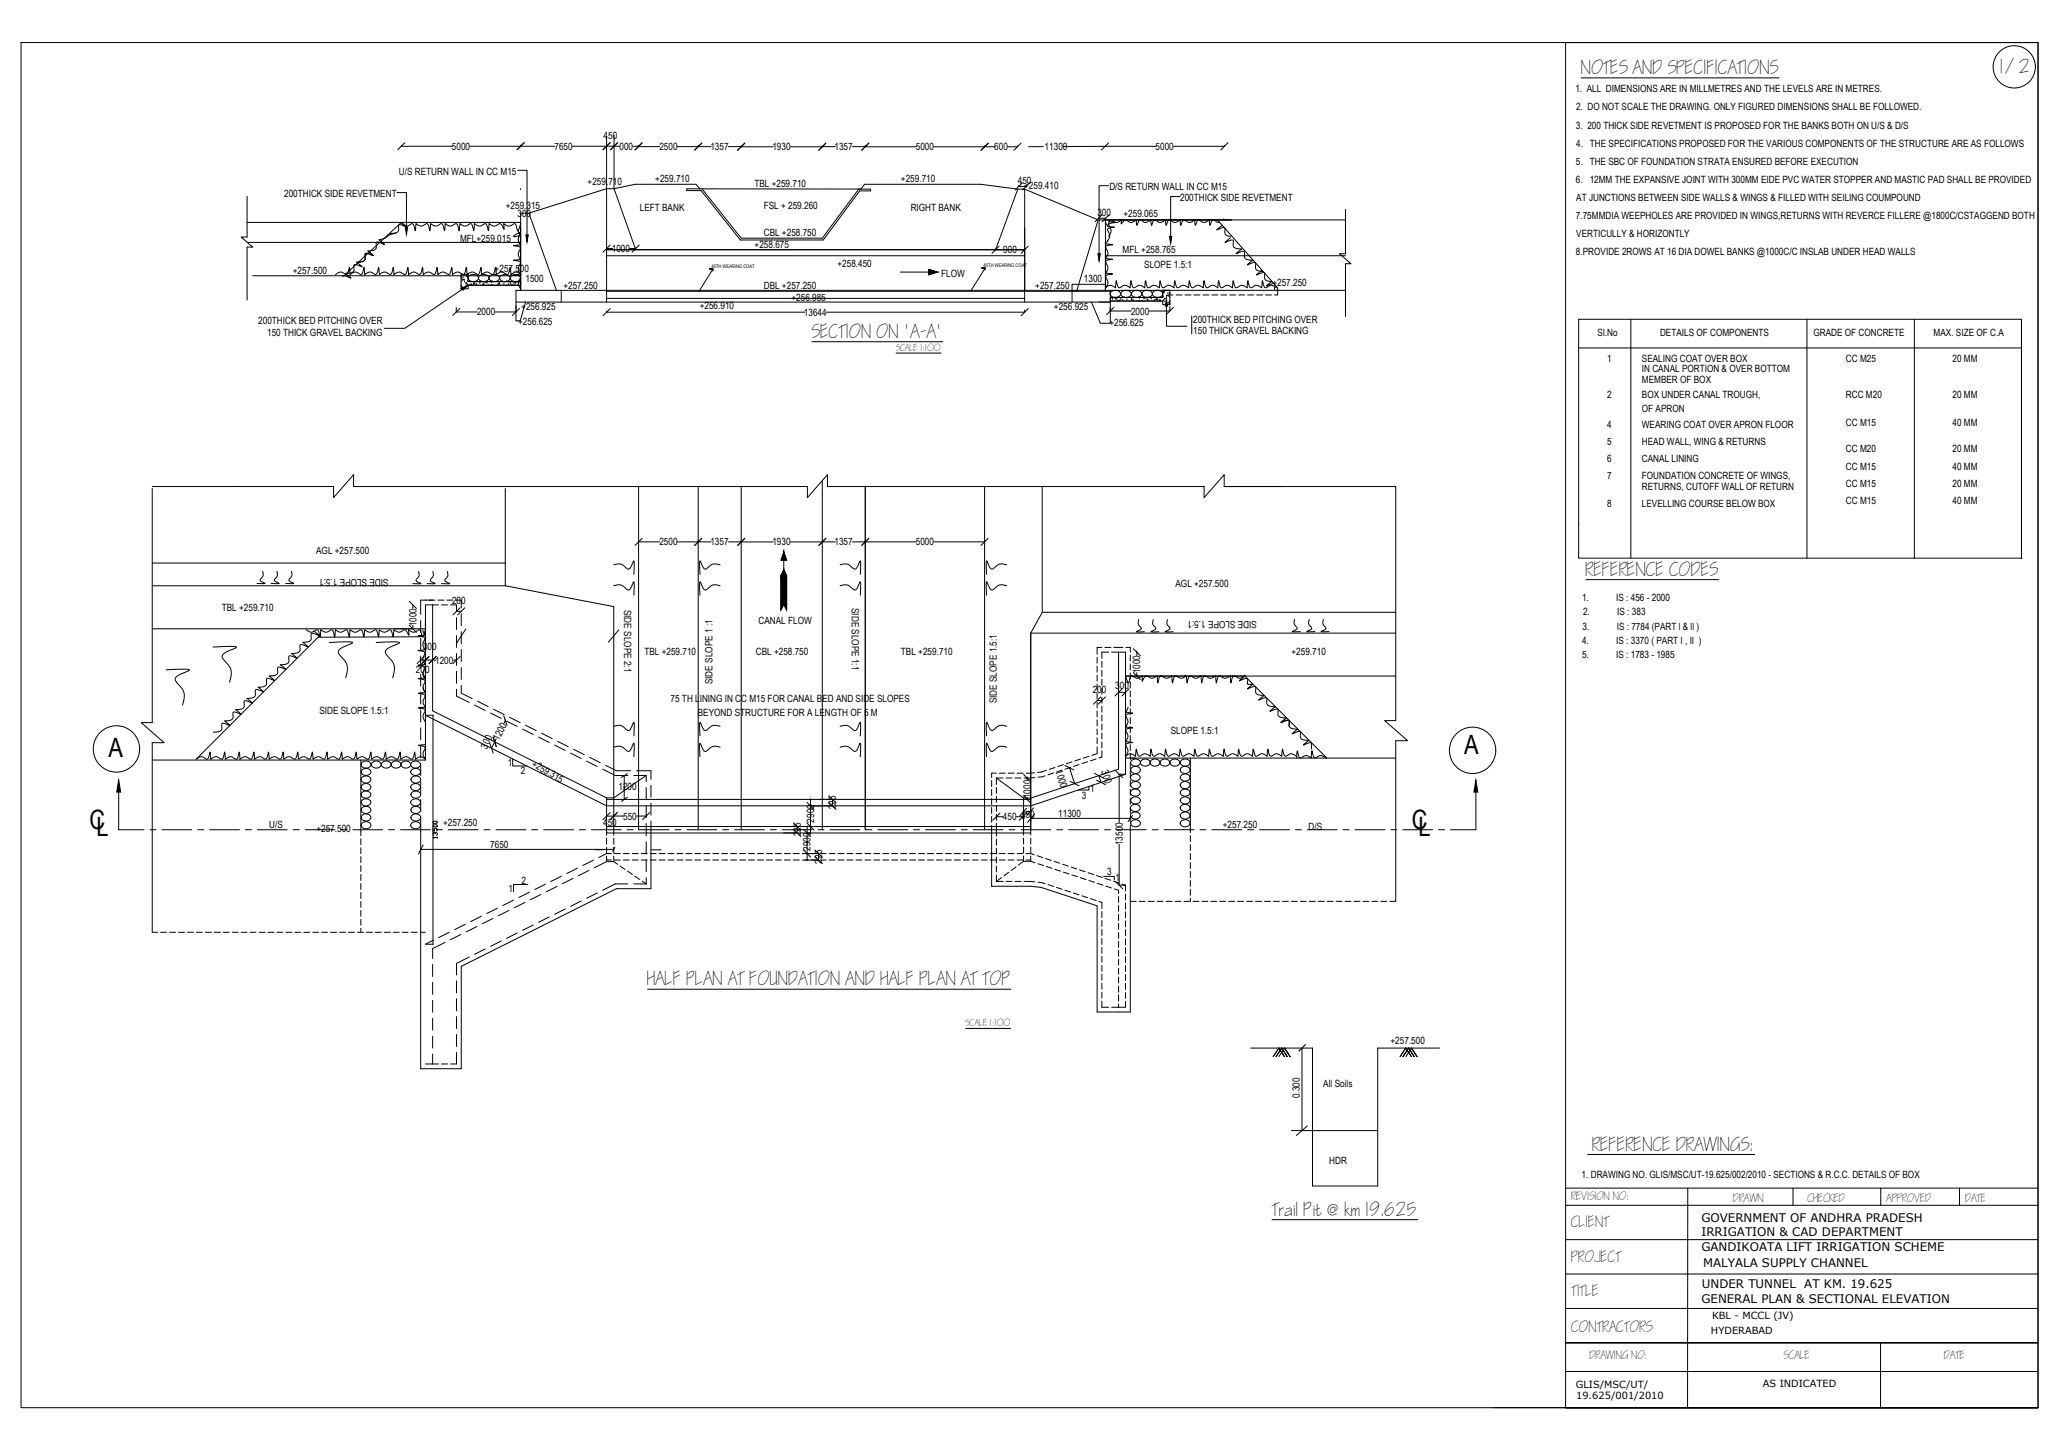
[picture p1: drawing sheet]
<svg xmlns="http://www.w3.org/2000/svg" width="1189mm" height="841mm" viewBox="0 0 1189 841" stroke-linecap="round" stroke-linejoin="round" font-family="sans-serif">
<!-- layer: STEEL -->
<g fill="none" stroke="#000" stroke-width=".58">
<path d="M12 25h1166v788h-1166zM914 45h114M351 79v95M355 78v31h-4l-45 14M232 84h.1M232 84h29M271 84h50M299 98h6v38M301 84h.1M331 84h20M351 84h.1M351 84h4"/>
<path d="M355 84h.1M355 84h3M366 84l3 1M369 85h.1M369 85h12M391 85h20M404 85h.1M421 85h7M428 85h.1M428 85h19M457 85h18M475 85h.1"/>
<path d="M483 85h-8M493 85h7M500 85h.1M500 85h30M540 85h35M569 85h.1M582 85h6M588 85h.1M603 85h-8M639 84l29 1M639 85h-25M678 85h30"/>
<path d="M708 85h.1M143 113v24M229 111h6v20M301 109v1M404 109h-7v1h8l23 29h48l21-29M404 109l-2-3h-35l-12 3 12 35M404 109h2M406 109h92l2-3h67l21 3-13 35M406 109l22 29h47l21-29h7v1h-6M497 110h.1M588 109h4M589 108h.1"/>
<path d="M589 108h4M592 109v65M592 109l43 18M593 108h.1M641 107h-6v40M682 114h-5v23M143 128h158M635 127h143M635 127l-13 41M635 126h4M639 127v41M640 139l-1 2"/>
<path d="M704 127l34 39v4h-1M778 121v26M143 140h158M143 143v30M146 159h154M266 159h5v4h30v2h-30v2h-5zM270 160h.1M270 159h.1M271 159a3 3 0 0 1 3 0 3 3 0 0 1 2 2 3 3 0 0 1-3 2 3 3 0 0 1-2-3zM277 159a3 3 0 0 1 3 0 3 3 0 0 1 3 2 3 3 0 0 1-4 2 3 3 0 0 1-2-3zM283 159a3 3 0 0 1 3 0 3 3 0 0 1 3 2 3 3 0 0 1-4 2 3 3 0 0 1-2-3zM289 159a3 3 0 0 1 4 0 3 3 0 0 1 2 2 3 3 0 0 1-4 2 3 3 0 0 1-2-3z"/>
<path d="M296 159a3 3 0 0 1 3 0 3 3 0 0 1 2 2 3 3 0 0 1-3 2 3 3 0 0 1-3-3zM351 144h241M351 148h241M351 144h3M364 144h3M367 144h.1M412 157v-2h-2h2l-8 13M520 157h21M537 156v2v-1M537 156l4 1-4 2v-1M537 156l4 1-4 2zM569 156v-1h-2h2l-8 13"/>
<path d="M575 144h.1M592 148h.1M639 148h139M639 140h.1M778 152v31M264 178v2h12M266 166v1M266 160l1 1M266 161h1M267 165h.1M267 166h.1M267 163h.1"/>
<path d="M267 161h.1M267 162h.1M267 167l-33 23h-12M268 160h.1M268 161h.1M268 163h.1M269 165h.1M269 163h.1M270 164h.1M270 165h.1M270 162h.1M271 163h30"/>
<path d="M271 165h30M272 164h.1M273 165h.1M274 164h.1M275 164h.1M277 164h.1M278 163h.1M279 164h.1M280 164h.1M281 163h.1M281 164h.1M282 165h.1"/>
<path d="M284 165h.1M284 163h.1M288 164h.1M288 163h.1M289 163v1h-1zM291 164h.1M293 163h.1M294 164h.1M295 164h.1M296 165h.1M296 164v1M297 163h.1"/>
<path d="M297 164h.1M298 163h.1M298 164h.1M298 174v11h3l3-11M298 177v3h-12M300 164h.1M300 163h.1M304 174h47M322 168l-16-45h-5v45M324 168h.1M324 169h.1M324 170h.1"/>
<path d="M324 171h.1M324 172h.1M324 173v1M324 174h.1M351 174h291v13h-6l-5-13M351 168h291M351 172h241M592 179v1h-114M620 169v1M620 170v1M620 171v1M620 172v1"/>
<path d="M620 173v1M620 174h.1M639 164h-19v5M642 178v2h12M642 172h30v-4h4v8h-4v-2h-30zM642 168v6h-7M642 174h30M642 168a3 3 0 0 1 3 0 3 3 0 0 1 3 2 3 3 0 0 1-4 2 3 3 0 0 1-2-3zM642 172h.1M643 173h.1M644 172h.1M644 172h28"/>
<path d="M645 172h.1M645 173h.1M646 173h.1M646 172h.1M647 174h.1M647 173h.1M648 173h.1M648 168a3 3 0 0 1 4 0 3 3 0 0 1 2 2 3 3 0 0 1-4 2 3 3 0 0 1-2-3zM649 174h.1M650 172h.1M651 173h.1M654 172v1z"/>
<path d="M655 168a3 3 0 0 1 3 0 3 3 0 0 1 2 2 3 3 0 0 1-3 2 3 3 0 0 1-3-3zM655 172h.1M655 174h.1M658 174h1M658 172h.1M659 172h.1M660 174h1M661 168a3 3 0 0 1 3 0 3 3 0 0 1 2 2 3 3 0 0 1-3 2 3 3 0 0 1-3-3zM661 173h.1M661 172h1M662 172h.1M663 173h.1"/>
<path d="M663 173h1zM665 172h.1M665 173h.1M667 168a3 3 0 0 1 3 0 3 3 0 0 1 2 2 3 3 0 0 1-3 2 3 3 0 0 1-3-3zM667 174h.1M668 173h1zM669 173h.1M670 174h.1M670 173h1zM672 169h.1M672 171h.1M672 174h.1"/>
<path d="M673 174h.1M673 168h.1M673 169h.1M673 172v1zM674 177v11h12M674 172h.1M674 170l1 1zM675 170h.1M675 171h.1M675 175h.1M676 171h.1M676 170h.1"/>
<path d="M676 172h.1M676 169v1M676 174h.1M676 175h.1M676 169h.1M676 177v3h-12M676 175v1M676 176h.1M676 170h2M680 170h3M685 170h3M690 170h4"/>
<path d="M695 170h4M700 170h4M706 170h3M711 170h3M716 170h3M721 170h4M726 170h4M731 170h4M778 168h-480v6h6M351 180h.1M351 180h114M469 197h76"/>
<path d="M689 183v10M943 184v138M1044 184v138M1106 184v138M518 204h26M912 201h256M475 278v201M88 281h105M88 282v135M204 281h263M292 282v56M369 281v198"/>
<path d="M404 281v198M428 281v198M478 281h218M500 281v198M569 281v198M602 281v73l-6 12M708 281h99v135M369 313h12M391 313h20M404 313h.1M421 313h26M428 313h.1"/>
<path d="M453 319v30M475 313h.1M483 313h-26M493 313h37M500 313h.1M540 313h29M569 313h.1M912 302l1 1M88 338h204M88 325h204M152 330a6 6 0 0 1-2 5l3 2h-4M160 330a6 6 0 0 1-1 5l2 2h-4"/>
<path d="M168 330a6 6 0 0 1-1 5l3 2h-5M242 330a6 6 0 0 1-1 5l2 2h-4M250 330a6 6 0 0 1-1 5l3 2h-5M259 330a6 6 0 0 1-2 5l3 2h-5M292 338l63 12v129M355 326a6 6 0 0 1 8 3l1-1 2-4v8M355 338a6 6 0 0 1 8 3l1-1 2-4v8M416 326a6 6 0 0 0-8 3l-1-1-2-4v8M416 338a6 6 0 0 0-8 3l-1-1-2-4v8M453 329l2 3v20l-2-3-2 3v-20zM486 326a6 6 0 0 1 8 3l1-1 2-4v8M486 338a6 6 0 0 1 8 3l1-1 2-4v8"/>
<path d="M582 326a6 6 0 0 0-8 3l-2-1-2-4v8M582 338a6 6 0 0 0-8 3l-2-1-2-4v8M917 335h76M1168 322v-138h-256v138h257M239 349h.1M239 349v2M246 347h4M264 353h3M602 354h205M658 358a6 6 0 0 0 2 5l-3 2h4M667 358a6 6 0 0 0 1 5l-3 2h5M675 358a6 6 0 0 0 1 5l-3 2h5"/>
<path d="M748 358a6 6 0 0 0 2 5l-3 2h5M757 358a6 6 0 0 0 1 5l-3 2h5M765 358a6 6 0 0 0 1 5l-3 2h5M88 363h158M123 374l11-1 3 1-4 2a4 4 0 0 0-5 4l1 1a9 9 0 0 1 4 11v2M190 371h11h3l-5 3a2.9 2.9 0 0 0-3 4l1 1a9 9 0 0 1 3 10v2M217 371h11h3l-5 3a2.9 2.9 0 0 0-3 4l1 1a9 9 0 0 1 4 10l-1 2M239 361v2M243 368h-59M269 363l-5 9M358 364l-6 7M596 366h211"/>
<path d="M596 366v113M657 377h.1M657 377v2M96 387h12a1 1 0 0 1 1-1 1 1 0 0 1 0 1l-3 2a4 4 0 0 0-5 4l1 1a9 9 0 0 1 4 11v2M243 381h9M250 381h.1M262 381h2M264 381h.1M646 400h5M651 400h.1M651 391h156M657 391h.1"/>
<path d="M657 389v2M685 391h.1M685 390v1M719 390h.1M246 413l105 52h245l55-18M246 413h4M250 413v132M292 416h.1M292 416l-1 2M355 420a6 6 0 0 1 8 2 7 7 0 0 0 3-5v8M416 420a6 6 0 0 0-8 2h-1l-2-5v8M486 420a7 7 0 0 1 8 2h1l2-5v8"/>
<path d="M582 420a7 7 0 0 0-8 2h-2l-2-5v8M634 405h3M88 439h158v-90h4v62l101 50M88 429v110M209 439v41M286 429h.1M286 429l-2 3M287 427l-1 2M296 438v4h9M355 432a6 6 0 0 1 8 2 7 7 0 0 0 3-5v8M416 432a6 6 0 0 0-8 2h-1l-2-5v8M486 432a7 7 0 0 1 8 2h1l2-5v8"/>
<path d="M582 432a7 7 0 0 0-8 2h-2l-2-5v8M653 438h154M654 439a2.6 2.6 0 0 1 3-1 2.6 2.6 0 0 1 1 4 2.6 2.6 0 0 1-3 1 2.6 2.6 0 0 1-1-4zM660 439a2.6 2.6 0 0 1 3-1 2.6 2.6 0 0 1 1 4 2.6 2.6 0 0 1-3 1 2.6 2.6 0 0 1-1-4zM665 439a2.6 2.6 0 0 1 4-1 2.6 2.6 0 0 1 1 4 2.6 2.6 0 0 1-4 1 2.6 2.6 0 0 1-1-4zM671 439a2.6 2.6 0 0 1 3-1 2.6 2.6 0 0 1 1 4 2.6 2.6 0 0 1-3 1 2.6 2.6 0 0 1-1-4zM677 439a2.6 2.6 0 0 1 3-1 2.6 2.6 0 0 1 1 4 2.6 2.6 0 0 1-3 1 2.6 2.6 0 0 1-1-4zM683 439a2.6 2.6 0 0 1 3-1 2.6 2.6 0 0 1 1 4 2.6 2.6 0 0 1-3 1 2.6 2.6 0 0 1-1-4zM688 438v41M807 428v93M69 458v21M209 440a2.6 2.6 0 0 1 4 0 2.6 2.6 0 0 1 1 3 2.6 2.6 0 0 1-4 1 2.6 2.6 0 0 1-1-4z"/>
<path d="M209 449a2.6 2.6 0 0 1 4-1 2.6 2.6 0 0 1 1 4 2.6 2.6 0 0 1-4 0 2.6 2.6 0 0 1-1-3zM209 445a2.6 2.6 0 0 1 4-1 2.6 2.6 0 0 1 1 3 2.6 2.6 0 0 1-4 1 2.6 2.6 0 0 1-1-3zM209 458a2.6 2.6 0 0 1 4-1 2.6 2.6 0 0 1 1 3 2.6 2.6 0 0 1-4 1 2.6 2.6 0 0 1-1-3zM209 453a2.6 2.6 0 0 1 4 0 2.6 2.6 0 0 1 1 3 2.6 2.6 0 0 1-4 1 2.6 2.6 0 0 1-1-4zM215 440a2.6 2.6 0 0 1 4 0 2.6 2.6 0 0 1 1 3 2.6 2.6 0 0 1-4 1 2.6 2.6 0 0 1-1-4zM221 440a2.6 2.6 0 0 1 3 0 2.6 2.6 0 0 1 1 3 2.6 2.6 0 0 1-3 1 2.6 2.6 0 0 1-1-4zM227 440a2.6 2.6 0 0 1 3 0 2.6 2.6 0 0 1 1 3 2.6 2.6 0 0 1-3 1 2.6 2.6 0 0 1-1-4zM232 440a2.6 2.6 0 0 1 4 0 2.6 2.6 0 0 1 1 3 2.6 2.6 0 0 1-4 1 2.6 2.6 0 0 1-1-4zM238 440a2.6 2.6 0 0 1 3 0 2.6 2.6 0 0 1 1 3 2.6 2.6 0 0 1-3 1 2.6 2.6 0 0 1-1-4zM238 445a2.6 2.6 0 0 1 3-1 2.6 2.6 0 0 1 1 3 2.6 2.6 0 0 1-3 1 2.6 2.6 0 0 1-1-3zM238 453a2.6 2.6 0 0 1 3 0 2.6 2.6 0 0 1 1 3 2.6 2.6 0 0 1-3 1 2.6 2.6 0 0 1-1-4zM238 449a2.6 2.6 0 0 1 4-1 2.6 2.6 0 0 1 1 4 2.6 2.6 0 0 1-4 0 2.6 2.6 0 0 1-1-3z"/>
<path d="M238 458a2.6 2.6 0 0 1 4-1 2.6 2.6 0 0 1 1 3 2.6 2.6 0 0 1-4 1 2.6 2.6 0 0 1-1-3zM361 455h.1M362 448h-1v14M363 447l-4 2M373 448l-18 13h-4M576 449l16 12M594 449h.1M594 449v2M618 443l3 10M621 453h.1M629 454v2h-6M635 448l1 4"/>
<path d="M651 447v-70h-5v67l-50 17h-4M651 447h-4v28M654 448a2.6 2.6 0 0 1 3-1 2.6 2.6 0 0 1 1 3 2.6 2.6 0 0 1-3 1 2.6 2.6 0 0 1-1-3zM654 457a2.6 2.6 0 0 1 3-1 2.6 2.6 0 0 1 1 3 2.6 2.6 0 0 1-3 1 2.6 2.6 0 0 1-1-3zM654 443a2.6 2.6 0 0 1 3 0 2.6 2.6 0 0 1 1 3 2.6 2.6 0 0 1-3 1 2.6 2.6 0 0 1-1-4zM654 452a2.6 2.6 0 0 1 3-1 2.6 2.6 0 0 1 1 4 2.6 2.6 0 0 1-3 1 2.6 2.6 0 0 1-1-4zM683 448a2.6 2.6 0 0 1 3-1 2.6 2.6 0 0 1 1 3 2.6 2.6 0 0 1-3 1 2.6 2.6 0 0 1-1-3zM683 443a2.6 2.6 0 0 1 3 0 2.6 2.6 0 0 1 1 3 2.6 2.6 0 0 1-3 1 2.6 2.6 0 0 1-1-4zM683 457a2.6 2.6 0 0 1 3-1 2.6 2.6 0 0 1 1 3 2.6 2.6 0 0 1-3 1 2.6 2.6 0 0 1-1-3zM683 452a2.6 2.6 0 0 1 3-1 2.6 2.6 0 0 1 1 4 2.6 2.6 0 0 1-3 1 2.6 2.6 0 0 1-1-4zM853 458v21M209 467a2.6 2.6 0 0 1 4-1 2.6 2.6 0 0 1 1 3 2.6 2.6 0 0 1-4 1 2.6 2.6 0 0 1-1-3z"/>
<path d="M209 462a2.6 2.6 0 0 1 4-1 2.6 2.6 0 0 1 1 4 2.6 2.6 0 0 1-4 1 2.6 2.6 0 0 1-1-4zM209 471a2.6 2.6 0 0 1 4-1 2.6 2.6 0 0 1 1 3 2.6 2.6 0 0 1-4 1 2.6 2.6 0 0 1-1-3zM209 475a2.6 2.6 0 0 1 4 0 2.6 2.6 0 0 1 1 3 2.6 2.6 0 0 1-4 1 2.6 2.6 0 0 1-1-4zM238 462a2.6 2.6 0 0 1 3-1 2.6 2.6 0 0 1 1 4 2.6 2.6 0 0 1-3 1 2.6 2.6 0 0 1-1-4zM238 475a2.6 2.6 0 0 1 3 0 2.6 2.6 0 0 1 1 3 2.6 2.6 0 0 1-3 1 2.6 2.6 0 0 1-1-4zM238 467a2.6 2.6 0 0 1 4-1 2.6 2.6 0 0 1 1 3 2.6 2.6 0 0 1-4 1 2.6 2.6 0 0 1-1-3zM238 471a2.6 2.6 0 0 1 4-1 2.6 2.6 0 0 1 1 3 2.6 2.6 0 0 1-4 1 2.6 2.6 0 0 1-1-3zM250 478v2h1v-2l2 1-1 1M250 477l2-1 1 1-2 1zM250 475l2-1 1 1-2 1zM351 471h.1M351 461v18"/>
<path d="M351 462h245M355 471h.1M360 471h-9M363 460l-4 3M368 471h5M373 471h.1M376 479v34h-20l-89 45v59h-24v-137M453 477h8v4h-8M466 477v20M468 477h7M468 461v21M481 462v3"/>
<path d="M573 479v33h23l6 1 32 10v62h19v-106M580 472h-4v1M587 472h4v1M592 461v18M594 462h.1M594 460v2M596 474l-1-5h-4l1 5M596 477h-245v4h245M596 473h57M598 470l-4 5M654 465a2.6 2.6 0 0 1 3 0 2.6 2.6 0 0 1 1 3 2.6 2.6 0 0 1-3 1 2.6 2.6 0 0 1-1-4zM654 470a2.6 2.6 0 0 1 3-1 2.6 2.6 0 0 1 1 3 2.6 2.6 0 0 1-3 1 2.6 2.6 0 0 1-1-3z"/>
<path d="M654 461a2.6 2.6 0 0 1 3-1 2.6 2.6 0 0 1 1 4 2.6 2.6 0 0 1-3 0 2.6 2.6 0 0 1-1-3zM654 474a2.6 2.6 0 0 1 3-1 2.6 2.6 0 0 1 1 4 2.6 2.6 0 0 1-3 1 2.6 2.6 0 0 1-1-4zM655 471l-3 4M683 465a2.6 2.6 0 0 1 3 0 2.6 2.6 0 0 1 1 3 2.6 2.6 0 0 1-3 1 2.6 2.6 0 0 1-1-4zM683 461a2.6 2.6 0 0 1 3-1 2.6 2.6 0 0 1 1 4 2.6 2.6 0 0 1-3 0 2.6 2.6 0 0 1-1-3zM683 470a2.6 2.6 0 0 1 3-1 2.6 2.6 0 0 1 1 3 2.6 2.6 0 0 1-3 1 2.6 2.6 0 0 1-1-3zM683 474a2.6 2.6 0 0 1 3-1 2.6 2.6 0 0 1 1 4 2.6 2.6 0 0 1-3 1 2.6 2.6 0 0 1-1-4zM243 491h112M245 488l-3 5M251 482v-1h-1l1 2M251 481h1h1l-1 2M253 484h-3h1"/>
<path d="M253 483v1M344 491h5M355 489l-1 3M376 491h6M465 493h8v4h-8M466 481h3M647 488v23h4M305 511h-8v4M638 506h6v2M246 545h4M374 571h210M558 594h26"/>
<path d="M723 605h36v80h37v-80h36M751 607h.1M752 605v48M755 603l-4 4M746 653h50M756 650l-7 6M918 667h96M905 686h273M905 696h273M975 686v127M1036 686v10M1087 686v10"/>
<path d="M1133 686v10M735 704h84M905 716h273M905 736h273M905 756h273M1087 776v37M1178 776h-273h273M905 792h273M863 813h42v-788h273v788M905 813h273z"/>
<circle cx="1164" cy="39" r="12"/>
<circle cx="67" cy="433" r="13"/>
<circle cx="851" cy="433" r="13"/>
</g>
<!-- layer: 0 -->
<g fill="none" stroke="#000" stroke-width=".58">
<path d="M234 82l-4 5M303 82l-4 5M353 82l-4 5M357 82l-4 5M371 82l-4 5M406 83l-5 4M430 83l-4 4 4-4M477 83l-4 4M502 83l-4 4 4-4M571 83l-4 4M590 83l-4 4M641 82l-4 5"/>
<path d="M710 82l-4 5M591 106l-4 4M595 106l-4 4M143 137h-4l7 6h-3M232 129a4 4 0 0 0 6 0l1 1 1 3v-4a4 4 0 0 0 7 0l1 1v3l1-4a4 4 0 0 0 6 0l1 1 1 3v-4a4 4 0 0 0 7 0v1l1 3 1-4a4 4 0 0 0 6 0l1 1 1 3v-4a4 4 0 0 0 7 0v1l1 3 1-4a4 4 0 0 0 6 0l1 1 1 2v-3a4 4 0 0 0 7 0l1 4 2-4M300 138l1 3-4 1h3a1.2 1.2 0 0 1 1 1 1.2 1.2 0 0 1-1 1 4 4 0 0 0 1 6h-4l3 1a1.1 1.1 0 0 1 1 0 1.1 1.1 0 0 1-1 2 4 4 0 0 0 1 5l-4 1h3a1.2 1.2 0 0 1 1 1 1.2 1.2 0 0 1-1 1 4 4 0 0 0 1 6M300 133l1 3-4 1a3 3 0 0 1 4-2l-1 1a4 4 0 0 0 1 5M637 124l-4 4M639 128l1 2a2.3 2.3 0 0 1 2-3l2 1a3 3 0 0 0 4-1v2a2.5 2.5 0 0 1 2-2 2.5 2.5 0 0 1 3 1h1l3-1v3l1-2a1.3 1.3 0 0 1 1-1 1.3 1.3 0 0 1 1 1 3 3 0 0 0 5-1v3l1-2a1.3 1.3 0 0 1 1-1 1.3 1.3 0 0 1 2 1 3 3 0 0 0 5-1v3l1-2a1.3 1.3 0 0 1 1-1 1.3 1.3 0 0 1 1 1 3 3 0 0 0 5-1v3l1-2a1.3 1.3 0 0 1 1-1 1.3 1.3 0 0 1 2 1 3 3 0 0 0 4-1l1 3 1-2a1.3 1.3 0 0 1 1-1 1.3 1.3 0 0 1 1 1 3 3 0 0 0 5-1v3h1a1.8 1.8 0 0 1 2-3l3 1M640 131h4l-3 1a1.1 1.1 0 0 0-1 0 1.1 1.1 0 0 0 0 2 4 4 0 0 1 0 5M641 128h4l-3 1a1.1 1.1 0 0 0-1 1 1.1 1.1 0 0 0 0 1 4 4 0 0 1 0 5M641 124l-4 4"/>
<path d="M706 130l-3 3 4-2a1.6 1.6 0 0 1 1 3 2.6 2.6 0 0 0 3 3M707 127h.1M710 127h-1M711 137l-3 3 2-1a2.1 2.1 0 0 1 3 0 3 3 0 0 0 0 4 3 3 0 0 0 3 1h2l-4 3 2-1a2 2 0 0 1 3 0 3 3 0 0 0 1 3 3 3 0 0 0 3 1h1l-3 3 3-1a1.3 1.3 0 0 1 2 0 3 3 0 0 0 0 4 3 3 0 0 0 4 1M206 151a4 4 0 0 0 5-2v-2a1.5 1.5 0 0 1 3 0l2 1-3-3a4 4 0 0 0 5-2l-1-1a1.3 1.3 0 0 1 1-2 1.3 1.3 0 0 1 1 0l3 1-3-2a9 9 0 0 0 6-3l4-1h-3a4 4 0 0 0 4-2v-3a1.5 1.5 0 0 1 3 0l2 1-3-3-33 31M213 145l3 3-2-1a1.4 1.4 0 0 0-2-1 1.4 1.4 0 0 0-1 1 3 3 0 0 1 0 3 3 3 0 0 1-3 1h-2l3 3h-1a2.1 2.1 0 0 0-3-1l-1 1a3 3 0 0 1 0 3 3 3 0 0 1-3 1h-1l3 3-1-1a2.8 2.8 0 0 0-4 0M301 158h-1a3 3 0 0 0-5 1v-5l-1 4h-1a4 4 0 0 0-6 1l-1-5-1 4h-1a4 4 0 0 0-6 1v-5l-1 4h-1a4 4 0 0 0-6 1v-5l-2 4h-1a4 4 0 0 0-5 1l-1-5-1 4h-1a4 4 0 0 0-6 1v-5l-1 4h-2a4 4 0 0 0-5 1l-1-5-1 4h-1a4 4 0 0 0-6 1v-5l-1 4h-1a4 4 0 0 0-6 1l-1-5-1 4h-1a4 4 0 0 0-6 1v-5l-1 4h-1a4 4 0 0 0-6 1l-1-5-1 4h-1a4 4 0 0 0-6 1v-5l-1 4h-2a4 4 0 0 0-5 1M353 142l-4 4M369 142l-4 4M577 142l-4 4M594 142l-4 4M639 141h4l-3 1-1 1a4 4 0 0 1 0 6l4 1h-3l-1 2a4 4 0 0 1 0 6h4l-3 1-1 1a4 4 0 0 1 0 6h1a3 3 0 0 1 5 0v-4l1 4h2a4 4 0 0 1 5 0l1-4v3l2 1a4 4 0 0 1 6 0v-4l1 4h2a4 4 0 0 1 5 0v-4l2 4h1a4 4 0 0 1 6 0v-4l1 4h1a4 4 0 0 1 6 0v-4l1 4h2a4 4 0 0 1 5 0l1-4 1 3 1 1a4 4 0 0 1 6 0v-4l1 4h2a4 4 0 0 1 5 0l1-4 1 4h1a4 4 0 0 1 6 0v-4l1 4h2a4 4 0 0 1 5 0l1-4 1 4h1a4 4 0 0 1 6 0"/>
<path d="M639 140v27M729 156l-3 3 4-2 1 1a3 3 0 0 0 0 4 3 3 0 0 0 4 1M778 147h-4l7 5h-3M266 178l-4 4M300 178l-4 4M353 178l-4 4M594 178l-4 4M644 178l-4 4M678 178l-4 4M735 162l-3 3h1a2.8 2.8 0 0 1 4-1v3M193 281v6l11-13v7M467 281v6l11-13v7"/>
<path d="M696 281v6l12-13v7M371 311l-4 4M406 311l-5 4M430 311l-4 4M477 311l-4 4M502 311l-4 4M571 311l-4 4M237 347l4 4M243 358v7M246 347h-3v8M248 347h3M250 349h3"/>
<path d="M253 347h4M255 349h4M258 347h4M260 349h4v4M263 347h4v4M264 357v7M266 351l-4 4M267 355v6M269 351l-4 4M177 364a4 4 0 0 0 6 0l1 1 1 3v-4a4 4 0 0 0 7 0l1 1v3l1-4a4 4 0 0 0 6 0l1 1 1 3v-4a4 4 0 0 0 7 0v1l1 3 1-4a4 4 0 0 0 6 0l1 1 1 3v-4a4 4 0 0 0 6 0l1 1 1 3 1-4a4 4 0 0 0 6 0h1l1 3v-3a5 5 0 0 0 6 0l2 4 2-4M181 365l4 2h-2a2.1 2.1 0 0 0-3-1v1a3 3 0 0 1 0 3 3 3 0 0 1-4 1h-1l3 3-1-1a2.1 2.1 0 0 0-4 0 3 3 0 0 1 0 3 3 3 0 0 1-3 1h-1l3 3h-2a2.1 2.1 0 0 0-3-1v1a3 3 0 0 1 0 3 3 3 0 0 1-4 1h-1l3 3-1-1a2.1 2.1 0 0 0-4 0 3 3 0 0 1 0 3 3 3 0 0 1-3 1h-1l3 3h-2a2.1 2.1 0 0 0-3-1v1a3 3 0 0 1 0 3 3 3 0 0 1-3 1h-2l3 3-1-1a2.1 2.1 0 0 0-3 0 3 3 0 0 1-1 3 3 3 0 0 1-3 1h-1l3 3h-2a2.1 2.1 0 0 0-3-1 3 3 0 0 1 0 4 3 3 0 0 1-3 1h-2l3 3-1-1a2.1 2.1 0 0 0-3 0 3 3 0 0 1-1 3 3 3 0 0 1-3 1h-1l3 3h-2a2.1 2.1 0 0 0-3-1 3 3 0 0 1 0 4 3 3 0 0 1-3 1h-2M185 367l-72 72 1-1a4 4 0 0 1 6 1l1-1v-4l1 5a4 4 0 0 1 6 0l1-1 1-4v5l1-1a4 4 0 0 1 6 1v-1l1-4 1 5 1-1a4 4 0 0 1 5 1l1-1 1-4v5l1-1a4 4 0 0 1 5 1l1-1 1-4 1 5v-1a4 4 0 0 1 6 1l1-1 1-4v5a4 4 0 0 1 6 0l1-1 1-4 1 5v-1a4 4 0 0 1 6 1l1-1 1-4v5l1-1a4 4 0 0 1 5 1l1-1 1-4v5l1-1a4 4 0 0 1 6 1l1-1v-4l1 5 1-1a4 4 0 0 1 5 1l1-1 1-4v5a4 4 0 0 1 7 0v-1l1-4 1 5 1-1a4 4 0 0 1 5 1l1-1 1-4v5l1-1a4 4 0 0 1 6 1v-1l1-4 1 5 1-1a4 4 0 0 1 5 1l1-1 1-4v5l1-1a3 3 0 0 1 5 0"/>
<path d="M237 361l4 4M243 369v7M243 379v7M244 364l2 3h-4l2 1a1.1 1.1 0 0 1 2 0 1.1 1.1 0 0 1-1 2 4 4 0 0 0 1 5l-4 1h2a1.2 1.2 0 0 1 2 1 1.2 1.2 0 0 1-1 1 4 4 0 0 0 1 6h-4l2 1a1.1 1.1 0 0 1 2 0 1.1 1.1 0 0 1-1 2 4 4 0 0 0 1 5M245 379l-4 4M248 379l-4 4M252 379l-4 4M264 367v7M264 377v7M266 379l-4 4M267 365v7M267 375v7"/>
<path d="M634 380v3M637 374h-3v4M639 374h3M641 377h-4v3M643 377h3M644 374h5M651 374h2v3M653 378v4M655 375l4 4M243 389v7M243 400v7M244 397l2 3-4 1h2a1.1 1.1 0 0 1 2 1 1.1 1.1 0 0 1-1 1 4 4 0 0 0 1 6h-4h2a1.2 1.2 0 0 1 2 1 1.2 1.2 0 0 1-1 1 4 4 0 0 0 1 6"/>
<path d="M244 389l2 3h-4h2a1.2 1.2 0 0 1 2 1 1.2 1.2 0 0 1-1 1 4 4 0 0 0 1 6M264 388v7M264 398v4l7 4M267 386v6M267 396v4l6 4M634 385v3M634 390v3M634 395v4M637 382v3M637 387v4M637 392v4M637 398v3"/>
<path d="M649 398l-5 4M651 390l1 4 1-2a1.4 1.4 0 0 1 1-2 1.4 1.4 0 0 1 2 1 3 3 0 0 0 4-1v4l1-2a2 2 0 0 1 1-2 2 2 0 0 1 3 1 4 4 0 0 0 4-1v4l1-3 1-1a4 4 0 0 0 6 0l1 4 1-3 1-1a4 4 0 0 0 6 0v4l1-3 1-1a4 4 0 0 0 6 0l1 4 1-3 1-1a4 4 0 0 0 6 0v4l1-3 1-1a4 4 0 0 0 6 0v4l1-3 2-1a4 4 0 0 0 5 0M651 391h.1M653 398l-5 4M653 384v3M653 389v3M653 394v3M653 399v3M655 388l4 5M719 391l-3 2h1a2.8 2.8 0 0 1 4-1v3h3l-3 3 1-1a2.1 2.1 0 0 1 4 0 3 3 0 0 0 0 4 3 3 0 0 0 3 1h2l-4 2h2a2 2 0 0 1 3 0 3 3 0 0 0 1 3 3 3 0 0 0 3 1h1l-3 3 2-1a1.5 1.5 0 0 1 1-1 1.5 1.5 0 0 1 2 1 3 3 0 0 0 0 4 3 3 0 0 0 3 1h2l-4 2h1a2.7 2.7 0 0 1 4-1v4M719 391h.1M719 391l48 47"/>
<path d="M88 417h-6l13 12h-7M243 410v7M250 413h.1M274 407l6 3M276 405l6 3M284 412l6 3M285 410l6 3M291 413l2 6M293 417l6 3M294 414l7 3M304 419l6 3M634 400v4"/>
<path d="M634 405v4M634 411v3M634 416v3M636 403l-4 4M637 403v3M637 408v3M637 413v4M637 418v4M639 403l-4 4M651 406v32h5M652 408l-1 4h4h-3a1.1 1.1 0 0 0-1 1 1.1 1.1 0 0 0 0 1 4 4 0 0 1 0 6h4l-3 1a1.1 1.1 0 0 0-1 0 1.1 1.1 0 0 0 0 2 4 4 0 0 1 0 5l4 1h-3a1.1 1.1 0 0 0-1 1 1.1 1.1 0 0 0 0 1 4 4 0 0 1 0 6M653 404v4"/>
<path d="M653 409v4M653 415v3M653 420v3M744 415l-4 2h2a2.1 2.1 0 0 1 3 0 3 3 0 0 0 0 3 3 3 0 0 0 4 1h1l-3 3 1-1a2.1 2.1 0 0 1 4 0 3 3 0 0 0 0 4 3 3 0 0 0 3 1h1l-3 2h1a2.3 2.3 0 0 1 4 0v3M807 416h-7l14 12h-7M243 420v7M243 431v7M246 430l-4 1h2a1.1 1.1 0 0 1 2 1 1.1 1.1 0 0 1-1 1 4 4 0 0 0 1 6M283 429l2 6M287 431l-2-5 2 5M302 421l6 3M311 426l6 3"/>
<path d="M313 424l6 3M321 430l6 3M322 428l6 3M330 435l6 3M331 433l7 3M339 440l6 3M341 437l6 4M624 438l-3 2M629 440l-4 1M629 437l-3 1M633 438l-3 1M634 421v3"/>
<path d="M634 426v4M634 431v4l-3 1M637 423v4M637 429v3M637 434v3l-2 1M651 437v-1a3 3 0 0 1 5 1l1-4 1 3 1 1a4 4 0 0 1 6 0v-4l1 3 1 1a4 4 0 0 1 6 0l1-4 1 3 1 1a4 4 0 0 1 6 0v-4l1 3 1 1a4 4 0 0 1 6 0l1-4v3l2 1a4 4 0 0 1 6 0v-4l1 3 1 1a4 4 0 0 1 6 0v-4l1 3 2 1a4 4 0 0 1 5 0l1-4 1 3 1 1a4 4 0 0 1 6 0v-4l1 3 1 1a4 4 0 0 1 6 0l1-4 1 3 1 1a4 4 0 0 1 6 0v-4l1 3 1 1a4 4 0 0 1 6 0M653 425v3M653 430v4M653 435v4M749 438l1-4 1 3 1 1a4 4 0 0 1 6 0v-4l1 3 1 1a4 4 0 0 1 6 0M243 441v7M243 451v7"/>
<path d="M348 444l8 4h7M350 442l6 3h9M366 448h7v4M368 445h8v5M373 455v7M376 454v7M479 460l4 4M573 451v3M573 456v4M576 447h-3v2M576 455v3M578 447h3"/>
<path d="M580 449h-4v4M582 449h3M583 447h3M587 449h3M588 447h3M592 460l4 4M592 447l4 4M598 446l-5 1M598 449h-6M604 448l-4 1M605 445l-5 1M609 446l-3 2"/>
<path d="M610 443l-4 1M614 445l-3 1M615 442l-4 1M615 442l6 3M619 451l5 3M619 443l-4 1M620 440l-4 1M624 442l-4 1M632 447l6 2M634 451l5 2M645 445l4 4M653 440v4"/>
<path d="M653 446v3M653 451v3M653 456v3M69 479h14M87 479h3M94 479h17M114 479h4M121 479h17M142 479h3M149 479h17M169 479h4M176 479h18"/>
<path d="M197 479h3M204 479h17M225 479h3M231 479h18M243 462v7M243 472v8M252 479h4M259 479h17M280 479h3M287 479h17M307 479h4M314 479h17"/>
<path d="M335 479h3M342 479h17M351 479v3M353 469l-4 4M355 479v3M357 469l-4 4M361 462h.1M363 479h3M369 479h18M373 465v7M373 476v7M376 469l-5 4"/>
<path d="M376 464v7M376 474v5M390 479h4M397 479h17M418 479h3M425 479h17M445 479h4M452 479h17M459 479l4 4M459 475l4 4M464 479l5 4M466 475l4 4"/>
<path d="M466 463l4 5M473 479h3M479 463l4 5M480 479h17M500 479h4M507 479h18M528 479h3M535 479h17M556 479h3M562 479h18M573 461v4M573 466v4"/>
<path d="M573 472v3M573 477v2M576 460v3M576 465v4M576 470v4M576 476v7M578 470l-4 4M583 479h4M590 479h17M592 479v3M593 470l-4 4M593 467l-4 4"/>
<path d="M596 479v3M597 467l-4 4M611 479h3M618 479h17M638 479h4M645 479h17M653 461v4M653 466v4M653 471v4M653 477v2M666 479h3M673 479h17"/>
<path d="M688 479v2M694 479h3M700 479h18M721 479h4M728 479h17M749 479h3M756 479h17M776 479h4M783 479h17M804 479h3M811 479h17M831 479h4"/>
<path d="M838 479h15M209 480v3M209 484v4M209 490v3M209 495v3M209 500v3M343 497l-6 3M351 498h4l2 1M351 497h2M351 484v4M351 489v4M351 495v3"/>
<path d="M351 498l-8 3M353 493h-2l-5 2M355 484v4M355 489v4M355 495v3M355 493h3M355 497h3M360 493h4M360 497h4M365 493h4M365 497h4M371 493h3"/>
<path d="M371 497h3M373 486v7M373 497v7M376 493h3M376 497h3M381 493h3M381 497h3M386 493h4M386 497h4M391 493h4M391 497h4M396 493h4"/>
<path d="M396 497h4M402 493h3M402 497h3M407 493h3M407 497h3M412 493h3M412 497h3M417 493h4M417 497h4M422 493h4M422 497h4M427 493h4"/>
<path d="M427 497h4M433 493h3M433 497h3M438 493h3M438 497h3M443 493h3M443 497h3M448 493h4M448 497h4M453 493h4M453 497h4M458 493h4"/>
<path d="M458 497h4M464 493h3M464 497h3M464 491l5 4M469 493h3M469 497h3M471 495l4 4M471 491l4 4M474 493h3M474 497h3M479 493h4M479 497h4"/>
<path d="M484 493h4M484 497h4M490 493h3M490 497h3M495 493h3M495 497h3M500 493h3M500 497h3M505 493h3M505 497h3M510 493h4M510 497h4"/>
<path d="M515 493h4M515 497h4M521 493h3M521 497h3M526 493h3M526 497h3M531 493h3M531 497h3M536 493h4M536 497h4M541 493h4M541 497h4"/>
<path d="M546 493h4M546 497h4M552 493h3M552 497h3M557 493h3M557 497h3M562 493h3M562 497h3M567 493h4M567 497h4M572 493h4M572 497h4"/>
<path d="M576 485v3M576 490v3M576 495v4M577 493h4M577 497h4M583 493h3M583 497h3M588 493h3M588 497h3M592 484v4M592 489v4M592 494v4"/>
<path d="M592 498h4M592 498l-3 2M593 493h3l2 1M593 497h3M596 484v4M596 489v4M596 494v4M596 498h2M599 494l4 1M600 499l3 1M604 496l4 1M609 498l3 1"/>
<path d="M614 499l3 1M688 483v3M688 488v3M688 493v4M688 498v4M209 505v4M209 510v4M209 515v4M306 515l-6 3M313 517l-7 3M315 511l-6 3M322 512l-6 3"/>
<path d="M324 506l-6 3M331 507l-6 3M334 502l-6 3M340 503l-6 3M345 516l-6 3M358 500l3 2M363 503l3 2M363 511h-7l-8 3M366 511h7M367 506l3 2M371 509l2 2M373 507v4"/>
<path d="M576 500v4M576 505v4M576 509h4M579 507l-3 2M582 509h3M583 504l-3 2M587 509h3M587 501l-3 2M592 509h6M600 510h4M605 500l3 2M606 511l3 1"/>
<path d="M610 502l3 1M611 513l3 1M615 504l3 1M615 514l4 1M619 501l3 1M619 505l4 1M620 516l4 1M624 502l3 2M624 507l4 1M625 517l4 2M629 504l3 1M629 509l4 1"/>
<path d="M630 519l3 1M634 506l3 1M634 510l3 1M639 507l3 1M639 512l3 1M644 509l3 1M644 513l2 1v2M645 509l4 4M646 518v3M648 511h3v4M651 516v4M688 503v4"/>
<path d="M688 509v3M688 514v3M688 519v2M88 539h3M93 539h3M98 539h3M103 539h4M108 539h4M114 539h3M119 539h3M124 539h3M129 539h3"/>
<path d="M134 539h4M139 539h4M145 539h3M150 539h3M155 539h3M160 539h4M165 539h4M170 539h4M176 539h3M181 539h3M186 539h3M191 539h4"/>
<path d="M196 539h4M201 539h4M207 539h3M209 521v3M209 526v3M209 531v3M209 536v3M212 539h3M217 539h3M222 539h4M227 539h4M232 539h4"/>
<path d="M238 539h3M243 539h3M260 539l-6 3M266 540l-6 3M269 534l-6 3M276 535l-7 3M278 529l-6 3M285 531l-6 3M287 525l-6 3M294 526l-6 3M297 520l-6 3M299 539l-6 3"/>
<path d="M303 521l-6 3M308 534l-6 3M317 530l-6 3M327 525l-6 3M336 520l-6 4M635 521h2v4M637 527v3M637 532v3M637 537v3M646 523v3M646 528v4M646 533v4"/>
<path d="M646 539v3M651 522v3M651 527v3M651 532v3M651 537v4M653 521h4M658 521h4M664 521h3M669 521h3M674 521h3M679 521h4M684 521h4"/>
<path d="M689 521h4M695 521h3M700 521h3M705 521h3M710 521h4M715 521h4M720 521h4M726 521h3M731 521h3M736 521h3M741 521h4M746 521h4"/>
<path d="M752 521h3M757 521h3M762 521h3M767 521h3M772 521h4M777 521h4M783 521h3M788 521h3M793 521h3M798 521h4M803 521h4M250 557v7"/>
<path d="M250 545h.1M250 543l-4 2M257 544l-7 4v6M271 553l-7 3v7M280 548l-6 3M290 544l-6 3M637 542v3M637 547v4M637 552v4M637 558v3M646 544v3M646 549v3"/>
<path d="M646 554v4M646 559v4M651 542v4M651 547v4M651 553v3M651 558v3M250 567v7M250 578v7M264 567v6M264 577v7M637 563v3M637 568v3"/>
<path d="M637 573v4M637 578v4h4M646 564v4M646 570v3M646 575v3M646 580v2M651 578v4h-8M651 563v3M651 568v4M651 573v4M250 588v7M250 598v7"/>
<path d="M264 587v7M264 598v7M246 615h7M250 609v6M255 615h4M264 608v7h-4"/>
</g>
<!-- layer: STEEL -->
<g fill="#000" stroke="#000" stroke-width=".58">
<path d="M234 131h2l-1 4zM304 136h1v4zM676 137h1v4zM635 147h1l-1 4zM267 166l4-1-3 3zM674 173l1 4h-2zM453 319v5h-2zM453 319v1zM451 332h2v17zM453 329v3h-2zM453 329l2 3h-2zM453 332h2v17z"/>
<path d="M69 451l1 7h-3zM853 451l1 7h-2z"/>
<path d="M537 156l4 1h-4zM537 157v2l4-2z"/>
<path d="M453 320l2 4zM453 320l2 4h-2z"/>
<path d="M451 332v17h2zM451 349h2l-2 3z"/>
<path d="M453 332v17h2zM453 349h2v3z"/>
</g>
<!-- layer: abutment -->
<path d="M738 610l3-5-3 5M739 605l-3 5M742 610l-3-5 3 5M742 605l-3 5M744 610l-3-5 3 5M746 610l-4-5 4 5M811 610l3-5-3 5M812 605l-3 5M816 610l-4-5 4 5M816 605l-3 5M817 610l-3-5 3 5M819 610l-3-5 3 5" fill="none" stroke="#000" stroke-width=".58"/>
<g font-size="15.4">
<text x="63" y="437">A</text>
<text x="846" y="436">A</text>
<text x="52" y="479">CL</text>
<text x="816" y="479">CL</text>
</g>
<g font-size="10.3">
<text x="914" y="43">NOTES AND SPECIFICATIONS</text>
<text x="1156" y="42">1/2</text>
<text x="469" y="195">SECTION ON 'A-A'</text>
<text x="917" y="333">REFERENCE CODES</text>
<text x="374" y="569">HALF PLAN AT FOUNDATION AND HALF PLAN AT TOP</text>
<text x="920" y="665">REFERENCE DRAWINGS:</text>
<text x="735" y="702">Trail Pit @ km 19.625</text>
</g>
<g font-size="8.2">
<text x="908" y="709">CLIENT</text>
<text x="908" y="729">PROJECT</text>
<text x="908" y="749">TITLE</text>
<text x="908" y="769">CONTRACTORS</text>
</g>
<g font-size="6.8">
<text x="983" y="706">GOVERNMENT OF ANDHRA PRADESH</text>
<text x="983" y="714">IRRIGATION &amp; CAD DEPARTMENT</text>
<text x="983" y="723">GANDIKOATA LIFT IRRIGATION SCHEME</text>
<text x="984" y="732">MALYALA SUPPLY CHANNEL</text>
<text x="984" y="744">UNDER TUNNEL</text>
<text x="1043" y="744">AT KM. 19.625</text>
<text x="983" y="753">GENERAL PLAN &amp; SECTIONAL ELEVATION</text>
</g>
<g font-size="6.2">
<text x="908" y="693">REVISION NO:</text>
<text x="1002" y="694">DRAWN</text>
<text x="1045" y="694">CHECKED</text>
<text x="1090" y="694">APPROVED</text>
<text x="1136" y="694">DATE</text>
<text x="919" y="785">DRAWING NO:</text>
<text x="1031" y="785">SCALE</text>
<text x="1124" y="785">DATE</text>
</g>
<g font-size="5.8">
<text x="911" y="53">1. ALL DIMENSIONS ARE IN MILLMETRES AND THE LEVELS ARE IN METRES.</text>
<text x="911" y="64">2. DO NOT SCALE THE DRAWING. ONLY FIGURED DIMENSIONS SHALL BE FOLLOWED.</text>
<text x="911" y="74">3. 200 THICK SIDE REVETMENT IS PROPOSED FOR THE BANKS BOTH ON U/S &amp; D/S</text>
<text x="349" y="80">450</text>
<text x="261" y="87">5000</text>
<text x="320" y="87">7650</text>
<text x="358" y="87">000</text>
<text x="381" y="87">2500</text>
<text x="411" y="87">1357</text>
<text x="446" y="87">1930</text>
<text x="482" y="87">1357</text>
<text x="529" y="87">5000</text>
<text x="575" y="87">600</text>
<text x="604" y="86">11300</text>
<text x="668" y="87">5000</text>
<text x="911" y="85">4. THE SPECIFICATIONS PROPOSED FOR THE VARIOUS COMPONENTS OF THE STRUCTURE ARE AS FOLLOWS</text>
<text x="911" y="95">5. THE SBC OF FOUNDATION STRATA ENSURED BEFORE EXECUTION</text>
<text x="231" y="101">U/S RETURN WALL IN CC M15</text>
<text x="340" y="107">+259.710</text>
<text x="379" y="105">+259.710</text>
<text x="436" y="108">TBL +259.710</text>
<text x="521" y="105">+259.710</text>
<text x="588" y="106">450</text>
<text x="911" y="106">6. 12MM THE EXPANSIVE JOINT WITH 300MM EIDE PVC WATER STOPPER AND MASTIC PAD SHALL BE PROVIDED</text>
<text x="164" y="114">200THICK SIDE REVETMENT</text>
<text x="592" y="109">+259.410</text>
<text x="641" y="110">D/S RETURN WALL IN CC M15</text>
<text x="682" y="116">200THICK SIDE REVETMENT</text>
<text x="911" y="116">AT JUNCTIONS BETWEEN SIDE WALLS &amp; WINGS &amp; FILLED WITH SEILING COUMPOUND</text>
<text x="292" y="121">+259.315</text>
<text x="299" y="125">300</text>
<text x="370" y="122">LEFT BANK</text>
<text x="441" y="121">FSL + 259.260</text>
<text x="526" y="122">RIGHT BANK</text>
<text x="634" y="124">300</text>
<text x="649" y="125">+259.065</text>
<text x="911" y="127">7.75MMDIA WEEPHOLES ARE PROVIDED IN WINGS,RETURNS WITH REVERCE FILLERE @1800C/CSTAGGEND BOTH</text>
<text x="441" y="137">CBL +258.750</text>
<text x="911" y="137">VERTICULLY &amp; HORIZONTLY</text>
<text x="266" y="140">MFL+259.015</text>
<text x="436" y="144">+258.675</text>
<text x="354" y="146">1000</text>
<text x="580" y="146">900</text>
<text x="649" y="146">MFL +258.765</text>
<text x="911" y="147">8.PROVIDE 2ROWS AT 16 DIA DOWEL BANKS @1000C/C INSLAB UNDER HEAD WALLS</text>
<text x="484" y="154">+258.450</text>
<text x="661" y="155">SLOPE 1.5:1</text>
<text x="169" y="158">+257.500</text>
<text x="286" y="157">+257.500</text>
<text x="544" y="160">FLOW</text>
<text x="304" y="163">1500</text>
<text x="326" y="167">+257.250</text>
<text x="441" y="167">DBL +257.250</text>
<text x="598" y="167">+257.250</text>
<text x="626" y="163">1300</text>
<text x="735" y="165">+257.250</text>
<text x="301" y="179">+256.925</text>
<text x="404" y="179">+256.910</text>
<text x="457" y="174">+256.985</text>
<text x="609" y="179">+256.925</text>
<text x="276" y="182">2000</text>
<text x="465" y="182">13644</text>
<text x="654" y="182">2000</text>
<text x="149" y="187">200THICK BED PITCHING OVER</text>
<text x="299" y="188">+256.625</text>
<text x="641" y="188">+256.625</text>
<text x="690" y="187">200THICK BED PITCHING OVER</text>
<text x="154" y="194">150 THICK GRAVEL BACKING</text>
<text x="690" y="193">150 THICK GRAVEL BACKING</text>
<text x="923" y="194">Sl.No</text>
<text x="959" y="194">DETAILS OF COMPONENTS</text>
<text x="1048" y="194">GRADE OF CONCRETE</text>
<text x="1118" y="194">MAX. SIZE OF C.A</text>
<text x="929" y="209">1</text>
<text x="949" y="209">SEALING COAT OVER BOX</text>
<text x="1067" y="209">CC M25</text>
<text x="1128" y="209">20 MM</text>
<text x="949" y="215">IN CANAL PORTION &amp; OVER BOTTOM</text>
<text x="949" y="221">MEMBER OF BOX</text>
<text x="929" y="230">2</text>
<text x="949" y="230">BOX UNDER CANAL TROUGH,</text>
<text x="1067" y="230">RCC M20</text>
<text x="1128" y="230">20 MM</text>
<text x="949" y="238">OF APRON</text>
<text x="1067" y="246">CC M15</text>
<text x="1128" y="246">40 MM</text>
<text x="929" y="247">4</text>
<text x="949" y="247">WEARING COAT OVER APRON FLOOR</text>
<text x="929" y="257">5</text>
<text x="949" y="257">HEAD WALL, WING &amp; RETURNS</text>
<text x="1067" y="261">CC M20</text>
<text x="1128" y="261">20 MM</text>
<text x="929" y="267">6</text>
<text x="949" y="267">CANAL LINING</text>
<text x="1067" y="271">CC M15</text>
<text x="1128" y="271">40 MM</text>
<text x="929" y="277">7</text>
<text x="949" y="277">FOUNDATION CONCRETE OF WINGS,</text>
<text x="1067" y="281">CC M15</text>
<text x="1128" y="281">20 MM</text>
<text x="949" y="283">RETURNS, CUTOFF WALL OF RETURN</text>
<text x="929" y="293">8</text>
<text x="949" y="293">LEVELLING COURSE BELOW BOX</text>
<text x="1067" y="291">CC M15</text>
<text x="1128" y="291">40 MM</text>
<text x="381" y="315">2500</text>
<text x="411" y="315">1357</text>
<text x="446" y="315">1930</text>
<text x="482" y="315">1357</text>
<text x="529" y="315">5000</text>
<text x="183" y="320">AGL +257.500</text>
<text x="225" y="334" transform="rotate(180 225 334)">SIDE SLOPE 1.5:1</text>
<text x="679" y="339">AGL +257.500</text>
<text x="914" y="347">1.</text>
<text x="934" y="347">IS : 456 - 2000</text>
<text x="128" y="353">TBL +259.710</text>
<text x="261" y="349">200</text>
<text x="361" y="352" transform="rotate(90 361 352)">SIDE SLOPE 2:1</text>
<text x="492" y="351" transform="rotate(90 492 351)">SIDE SLOPE 1:1</text>
<text x="726" y="359" transform="rotate(180 726 359)">SIDE SLOPE 1.5:1</text>
<text x="915" y="355">2.</text>
<text x="935" y="355">IS : 383</text>
<text x="241" y="362" transform="rotate(-90 241 362)">1000</text>
<text x="438" y="360">CANAL FLOW</text>
<text x="915" y="364">3.</text>
<text x="934" y="364">IS : 7784 (PART l &amp; ll )</text>
<text x="914" y="372">4.</text>
<text x="934" y="372">IS : 3370 ( PART I , II )</text>
<text x="245" y="376">300</text>
<text x="252" y="383">1200</text>
<text x="372" y="378">TBL +259.710</text>
<text x="437" y="378">CBL +258.750</text>
<text x="521" y="378">TBL +259.710</text>
<text x="746" y="378">+259.710</text>
<text x="914" y="380">5.</text>
<text x="934" y="380">IS : 1783 - 1985</text>
<text x="240" y="389">200</text>
<text x="659" y="389" transform="rotate(-90 659 389)">1000</text>
<text x="412" y="395" transform="rotate(-90 412 395)">SIDE SLOPE 1 :1</text>
<text x="632" y="400">200</text>
<text x="645" y="398">300</text>
<text x="388" y="405">75 TH LINING IN CC M15 FOR CANAL BED AND SIDE SLOPES</text>
<text x="576" y="406" transform="rotate(-90 576 406)">SIDE SLOPE 1.5:1</text>
<text x="185" y="412">SIDE SLOPE 1.5:1</text>
<text x="403" y="413">BEYOND STRUCTURE FOR A LENGTH OF 5 M</text>
<text x="677" y="424">SLOPE 1.5:1</text>
<text x="288" y="428" transform="rotate(-64 288 428)">1200</text>
<text x="281" y="433" transform="rotate(-64 281 433)">300</text>
<text x="293" y="442">1</text>
<text x="307" y="442" transform="rotate(31 307 442)">+259.315</text>
<text x="301" y="447">2</text>
<text x="610" y="446" transform="rotate(72 610 446)">1000</text>
<text x="636" y="446" transform="rotate(72 636 446)">300</text>
<text x="357" y="457">1200</text>
<text x="596" y="461" transform="rotate(-90 596 461)">1000</text>
<text x="625" y="462">3</text>
<text x="630" y="458">1</text>
<text x="483" y="468" transform="rotate(-90 483 468)">225</text>
<text x="360" y="473">550</text>
<text x="580" y="474">450</text>
<text x="590" y="473" transform="rotate(-3 590 473)">450</text>
<text x="612" y="472">11300</text>
<text x="156" y="478">U/S</text>
<text x="256" y="477">+257.250</text>
<text x="349" y="477">450</text>
<text x="470" y="475" transform="rotate(-90 470 475)">2900</text>
<text x="707" y="478">+257.250</text>
<text x="756" y="479">D/S</text>
<text x="183" y="480">+257.500</text>
<text x="463" y="483" transform="rotate(-90 463 483)">225</text>
<text x="283" y="490">7650</text>
<text x="469" y="491" transform="rotate(-90 469 491)">2900</text>
<text x="649" y="488" transform="rotate(-90 649 488)">13500</text>
<text x="475" y="499" transform="rotate(-90 475 499)">225</text>
<text x="640" y="505">3</text>
<text x="645" y="509">1</text>
<text x="294" y="515">1</text>
<text x="301" y="511">2</text>
<text x="804" y="603">+257.500</text>
<text x="765" y="628">All Soils</text>
<text x="751" y="634" transform="rotate(-90 751 634)">0.300</text>
<text x="768" y="672">HDR</text>
<text x="914" y="681">1. DRAWING NO. GLIS/MSC/UT-19.625/002/2010 - SECTIONS &amp; R.C.C. DETAILS OF BOX</text>
</g>
<g font-size="5.7">
<text x="989" y="762">KBL - MCCL (JV)</text>
<text x="989" y="771">HYDERABAD</text>
<text x="911" y="802">GLIS/MSC/UT/</text>
<text x="1019" y="801">AS INDICATED</text>
<text x="911" y="808">19.625/001/2010</text>
</g>
<g font-size="5.2">
<text x="518" y="203">SCALE 1:100</text>
<text x="558" y="593">SCALE 1:100</text>
</g>
<g font-size="2.9">
<text x="411" y="155">40TH WEARING COAT</text>
<text x="569" y="154">40TH WEARING COAT</text>
</g>
</svg>
